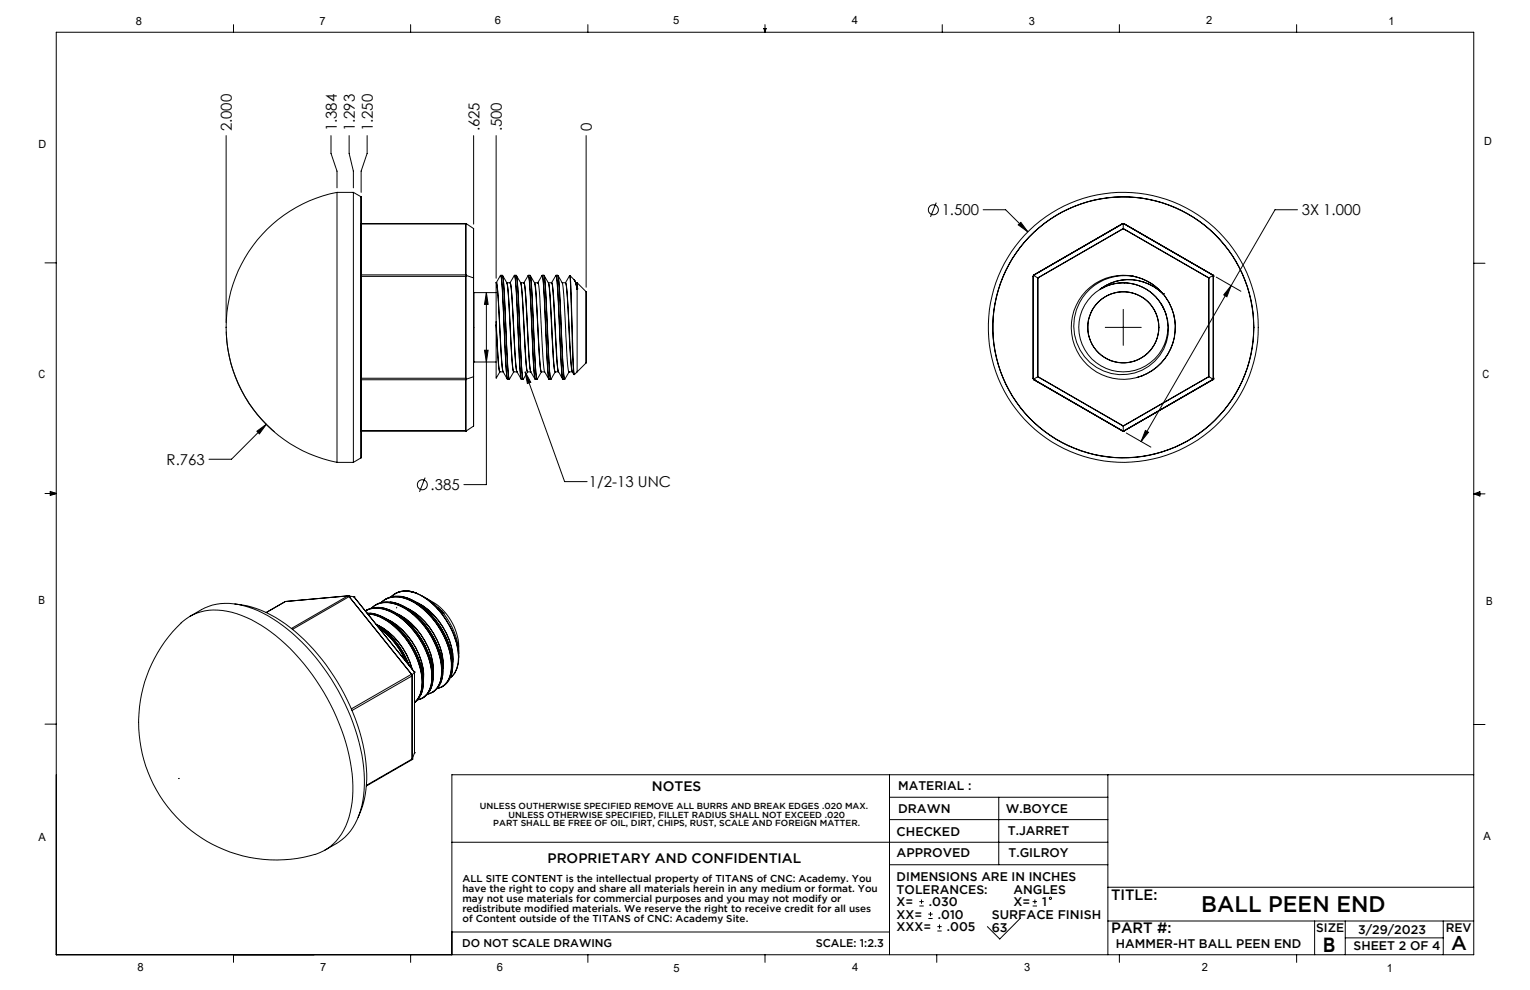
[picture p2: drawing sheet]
<svg xmlns="http://www.w3.org/2000/svg" width="432mm" height="279mm" viewBox="0 0 432 279" stroke-linecap="round" stroke-linejoin="round" font-family="sans-serif">
<g fill="none" stroke="#000" stroke-width=".28">
<path d="M15.9 9.1h400v260.4h-400zM65.9 6.9v2.2M115.9 6.9v2.2M165.9 6.9v2.2M215.6 8h.6l-.3 1.1zM215.7 8l.2 1.1M215.9 6.9v2.2M216 8l-.1 1.1M265.9 6.9v2.2M315.9 6.9v2.2M365.9 6.9v2.2M63.8 38.3v52.8"/>
<path d="M93.4 38.3v5l1.7 5v4.7M98.5 38.3v5l1.2 5v4.7M103.6 38.3v5l-1.7 5v6M133.7 38.3v25M140 38.3v40.2M165.4 38.3v42.8M95.1 54.3a38.8 38.8 0 0 0-31.3 38.1 38.8 38.8 0 0 0 31.3 38.1M95.1 54.3v76.2M95.1 54.3h4.6M99.7 54.3v76.2M99.7 54.3l2.2 1.2M101.9 55.5v73.7"/>
<path d="M264.2 57.2l-1.6 4M277.5 59.2h6.3l6.3 6.2M366.2 59.2h-6.4l-37.7 65.4M12.7 74.2h3.2M101.9 63.1h.1M101.9 78h.1M101.9 77.5l.1 .1M101.9 63.1l.1 .1M102 77.6v.4M102 63.1v.1M102 63.1h29.6M102 63.2v14.4"/>
<path d="M102 78v28.8M102 78h29.4M102 77.6h29.5M102 63.2h29.4M131.4 78h.1M131.4 63.2l.2 14.6M131.4 63.2h.1M131.4 78v28.8M131.5 77.6l.1 .2M131.5 63.2v14.4M131.5 78v28.8M131.6 77.8l-.2 .2"/>
<path d="M131.6 77.8h.1M131.6 63.1l-.2 .1M131.6 63.1h.1M131.6 77.8l-.1 .2M131.6 63.1l-.1 .1M131.6 77.8l2.1 .7M131.6 63.1l2 1.4M133.6 64.5v55.8M140 79.8h.1M140 79.8v11M140.1 79.8a81.3 81.3 0 0 1 1 13.5l.1 2.1a52.6 52.6 0 0 0 .8 9.5M140.1 79.8a152.7 152.7 0 0 1 1.2 17.6l.4 6.1 .3 1.4"/>
<path d="M141.2 77.8l-1.1 2M141.3 77.7h.4a261.3 261.3 0 0 1 1.4 23.1l.6 6.2-.4 .1M141.8 77.7a134 134 0 0 1 1.1 17.4v1.2a52.9 52.9 0 0 0 .9 10.7l1.2-2M141.8 77.8a7 7 0 0 1 1.6 5.2l1.2 20.1a2 2 0 0 0 .4 1.8M143.9 79.8l1.3-2.1a374.8 374.8 0 0 1 1.5 25.5l.4 3.8M143.9 79.9v-.1a12.6 12.6 0 0 1 .7 5.1l.8 15.7 .5 4.3M143.9 79.8h-.9a125.2 125.2 0 0 1 1.2 16.8l.4 6.4 .4 1.9M143.9 79.8a134.4 134.4 0 0 1 1.3 17.2l.4 6.3 .3 1.7M145.2 77.8v-.1a293.8 293.8 0 0 1 1.4 23.3l.3 4.7 .3 1.4M145.2 77.7h.5a303.2 303.2 0 0 1 1.4 24.6l.3 3.7 .3 1M145.7 77.8l1.3 2M145.7 77.7l.5 3.5 .6 14.6a66.1 66.1 0 0 0 .9 11.2l1.2-2"/>
<path d="M146.9 79.8l.5 4.4 1.1 18.7 .2 1.7 .2 .3M146.9 79.8a198.5 198.5 0 0 1 1.4 20.1l.3 4 .3 1M146.9 79.8h.9M147.8 79.9l.3 .9 .2 2.2 1.2 20.1a5.7 5.7 0 0 0 1.5 3.9M147.8 79.8a129.1 129.1 0 0 1 1.2 16.8l.5 6.5 .3 1.8-.9 .1M149 77.8l-1.2 2M149.1 77.7h.5a332.1 332.1 0 0 1 1.4 24.9l.3 3.6 .3 .8a249.1 249.1 0 0 1-1.4-22.4l-.3-5-.3-1.9M149.6 77.8l1.3 2M150.8 79.9l.5 4 .6 11.8a40.1 40.1 0 0 0 .9 9.3v-.1M151.8 79.8a103.2 103.2 0 0 1 1.1 14.4l.4 7.4 .4 3.3M151.8 79.8h-1a86.2 86.2 0 0 1 1.1 13.8l.1 2.1a45.9 45.9 0 0 0 .8 9.2M151.8 79.8h.1"/>
<path d="M153 77.8l-1.2 2M153 77.8v-.1a134.5 134.5 0 0 1 1.1 17.4l.5 9.4 .2 2.1 .2 .4M153 77.8v-.1a173.4 173.4 0 0 1 1.2 19l.5 9.1 .2 1.2 .5 .1M153 77.7h.5a196.4 196.4 0 0 1 1.3 20.6l.3 6.5 .3 2.3a240 240 0 0 1-1.3-22.6l-.4-5.4-.2-1.4M153.6 77.8l1.2 2M154.8 79.9l.4 3.7 .6 11.8a49.3 49.3 0 0 0 .9 9.6v-.1M154.8 79.8a148.5 148.5 0 0 1 1.2 17.5l.4 6.2 .3 1.5M154.8 79.8h.9M155.7 79.8a157.4 157.4 0 0 1 1.3 18l.3 4.8 .3 2.3M155.7 79.8l.5 4.1 .6 11.9a43.4 43.4 0 0 0 .8 9.1M156.8 77.8l.1-.1a221.5 221.5 0 0 1 1.3 22.3l.4 5.5 .3 1.5M156.9 77.8l-1.2 2"/>
<path d="M157 77.7h.4a350.3 350.3 0 0 1 1.5 25.3l.4 4.1-.5-.1-.2-1.5-.8-16.6a61.7 61.7 0 0 0-.8-11.2l-.1 .1M157.4 77.8v-.1a304.1 304.1 0 0 1 1.4 23.4l.5 5.9 1.3-2M157.5 77.8l1.2 2M158.6 79.8h1M158.7 79.8l.4 3.4 .6 11.7a60 60 0 0 0 .8 10.1l.1-.1M159.6 79.8l1.2-2 .2 2.3 .6 20.6 .4 5-.5-.8M159.6 79.8a79.8 79.8 0 0 1 1.1 13.5l.5 9.1 .3 2.5M159.6 79.8a145.5 145.5 0 0 1 1.2 17.6l.4 6.1 .3 1.4-.9 .1M160.8 77.9l.3 2.9 .6 19.8 .4 5.1 3.3-3.3M160.9 77.8a4.4 4.4 0 0 1 1.9 3.7M162 79l.5 .8 .3 1.7M162.2 79.2l.5 .9 .1 1.4"/>
<path d="M162.5 79.9l.1-.1 .1 .3 .2 1.1M162.6 79.8h.3M162.9 79.8h.1M162.9 79.8v1.4M162.9 79.8l2.5 2.5M287.4 63.5l.7-.7 2 2.6zM291.6 78h.1M291.6 78v28.8M291.7 77.8l-.1 .2M291.7 77.8h.1M291.7 77.8l1.2 .6M291.9 77.5v.1"/>
<path d="M291.9 77.5l-.3 .5M291.9 77.6l-.2 .2M291.9 77.6h.1M292.9 78.4v.1M292.9 78.4v27.9M292.9 78.5v27.8M316.7 63.1l.1 .1M316.7 63.1h.6M316.7 63.1l-24.8 14.4M316.8 63.2h.1M316.8 63.2l-24.9 14.4M317 64.5v.1"/>
<path d="M317 63.1l.3 .1M317 63.1l-.2 .1M317 63.1h.1M317 64.6l24.1 13.9M317 64.5l24.2 13.9M317 64.6l-24.1 13.9M317 64.5l-24.1 13.9M317 63.1v1.4M317.3 63.2l24.9 14.4M317.3 63.2h.1M317.3 63.1v.1M317.3 63.1l24.9 14.4"/>
<path d="M317.4 79.8h-.1M319.5 77.9a14.7 14.7 0 0 0-17.1 16.3 14.7 14.7 0 0 0 20.5 11.7 14.7 14.7 0 0 0 5.3-23M319.6 77.9a14.1 14.1 0 0 0-15.8 9.8 14.1 14.1 0 0 0 7.7 17 13 13 0 0 0 14.7-3 13 13 0 0 0 2.1-14.8M319.6 77.9a14.8 14.8 0 0 1 8.6 5M319.6 77.9h.1M341.1 78.5h.1M341.2 78.4v27.9M342.2 77.6l.1 .2M342.2 77.6h.1M342.2 77.5v.1M342.2 77.5l.3 .5M342.3 77.8l.1 .2"/>
<path d="M342.3 77.8h.1M342.3 77.8l-1.1 .6M342.4 78h.1M342.4 78v28.8M342.5 78v28.8M343.3 78.2l6.9 4M415.9 74.3h3.2M63.9 93.6a38.9 38.9 0 0 0 13.6 28.3M133.7 82.6h.1M133.7 82.6v19.6M133.7 82.6h6.3M136.7 98.8h1.1l-.5 3.4z"/>
<path d="M137.3 82.6l.5 3.3h-1.1zM137.3 82.6v54.2h-6.4M140 91.7l.1 15 1-1.7M140 91.7l.6 10.4 .5 2.8M140 90.8l.2 4.1a58.5 58.5 0 0 0 .9 10.1M140 90.8v.9M162.8 81.5l.1 .1M162.8 81.5h.1M162.9 81.6h.1M162.9 81.2v.4M162.9 81.2h.1M162.9 81.6v23.4"/>
<path d="M165.4 82.3v20.1M310.6 81.6h.1M310.6 81.5h.1M310.6 81.6a12.6 12.6 0 0 0-4.6 16.9 12.6 12.6 0 0 0 16.8 5 12.6 12.6 0 0 0 5.5-16.6M310.6 81.5a13.6 13.6 0 0 1 17.6 1.4M311.3 81.2l-.7 .4M311.3 81.2h.1M311.3 81.2a12.6 12.6 0 0 1 16.3 4.4M311.3 81.2a12.5 12.5 0 0 1 16.3 4.5M311.4 81.1l-.8 .4M311.9 92.4h10.2M317 87.3v10.2"/>
<path d="M327.6 85.5l.1 .3M327.6 85.7l.7 1.2M327.6 85.6v.1M327.6 85.6l.8 1.4M328.2 82.9a14.7 14.7 0 0 1-7.2 23.6M328.2 82.9h.1M328.3 86.8l.3 .6M328.3 86.8v.1M329 88.4v.2M347.5 80.6l-1.2 3.1-.9-.5zM75.2 119.7l-9.9 9.9h-6.3M101.9 106.8h.1"/>
<path d="M102 106.8v.4M102 107.2h-.1M102 107.2v14.4M102 106.8h29.4M102 107.2h29.4M131.4 106.8l.2 .2M131.4 106.8h.1M131.4 107.2h.1M131.4 107.2v14.4M131.5 106.8l.1 .2M131.5 107.2v14.4M131.6 107l-.2 .2"/>
<path d="M131.6 107h.1M131.6 107l-.1 .2M133.7 106.3l-2.1 .7M133.7 102.2h.1M133.7 102.2h6.3M141.1 105h.9M142 104.9l1.2 2.1a336.3 336.3 0 0 1-1.4-24.8l-.5-4.5a55.3 55.3 0 0 1 .8 10.8l.4 7.4a64.7 64.7 0 0 0 .8 11.2v-.1M145 105h.9M145.9 104.9l1.2 2.1M147.2 107.1h.4M148.2 105l1.6 2.9-1 .3zM148.2 105l11.1 30.9h6.4"/>
<path d="M151.1 107h-.1a299.6 299.6 0 0 1-1.3-23.1l-.1-1.3a13.2 13.2 0 0 0-.6-4.8l.1-.1a194 194 0 0 1 1.3 20.7l.5 8 .2 .6 .4 .1M152.8 105l-1.2 2M152.8 105h.9M153.7 104.9l1.2 2.1M156.7 105l-1.2 2M156.7 105h.9M157.6 104.9l1.2 2.1M160.6 104.9v.1M165.4 102.4h.1M291.6 106.8h.1M291.6 106.8l.3 .4M291.6 106.8l.1 .2"/>
<path d="M291.7 107l.2 .2M291.7 107h.1M291.9 107.2l24.8 14.4M291.9 107.2h.1M291.9 107.2l24.9 14.4M292.9 106.3l24.1 14M292.9 106.3l-1.2 .7M292.9 106.3h.1M292.9 106.3l24.1 13.9M322.4 106l-.1 .1M341.1 106.3h.1M341.1 106.3l-24.1 13.9"/>
<path d="M341.2 106.3l-24.2 14M341.2 106.3l1.1 .7M342.2 107.2h.1M342.2 107.2l-24.9 14.4M342.3 107l-.1 .2M342.3 107h.1M342.4 106.8l-.1 .2M342.4 106.8h.1M342.5 106.8l-.3 .4M12.7 139.3h3.2M14.2 139.1l1.7 .2M14.2 138.7l1.7 .6-1.7 .5z"/>
<path d="M15.9 139.3l-1.7 .3M72.5 121.7l2.7-2-2 2.7zM95.1 130.5h4.6M101.9 129.2l-2.2 1.3M102 121.6l-.1 .1M102 121.6h-.1M102 121.6h.1M102 121.6h29.6M102 121.6h29.4M120 134.8l-1.6 4M131.4 121.6h.1M131.4 121.6h.2"/>
<path d="M131.5 121.6h.1M131.6 121.6h.1M133.6 120.3l-2 1.3M316.7 121.6h.6M316.8 121.6h.2M316.8 121.6h.1M316.8 121.6h-.1M317 120.2v.1M317 120.3v1.3M317.3 121.6h-.3M317.3 121.6h.1M317.9 122.2l6.9 4"/>
<path d="M323.3 121.5l.8 .5-2 2.6zM415.9 139.4h3.2M415.9 139.4l1.8-.6v1.2zM415.9 139.4l1.8 .3M417.7 139.2l-1.8 .2M51.1 175.8a38.8 38.8 0 0 0-6.8 47.5 38.8 38.8 0 0 0 44.5 17.8M51.1 175.8a14.6 14.6 0 0 1 14.3-3 41 41 0 0 1 20.3 14.5 59.9 59.9 0 0 1 13.9 34.4 21.8 21.8 0 0 1-5.5 16.4 13.2 13.2 0 0 1-5.2 3.1M53.6 174a17.6 17.6 0 0 1 9.9-3.7 26.9 26.9 0 0 1 16.2 6.2 60.9 60.9 0 0 1 23.1 41.7 23.5 23.5 0 0 1-4.6 17.2l-.8 .9a24.5 24.5 0 0 1-5.7 3.6M66.3 170.5a30.7 30.7 0 0 1 18.3 8.9 59.2 59.2 0 0 1 18.8 37.4 27.2 27.2 0 0 1-2.3 13.9M80.5 169.8h.1M80.5 169.8l-5.4 3.1 5.5-3.1M80.6 169.8h.1"/>
<path d="M98.2 168.2h.2M98.2 168.2h.1M98.2 168.2l-17.6 1.6M98.2 168.2l-16 9.2M98.4 168.2l.1 .2M98.4 168.2h.1M98.5 168.2l1.4 .3M98.5 168.4h.1M98.5 168.4l17.6 21.9M98.5 168.4l-16 9.2M99.9 168.5h.1M99.9 168.5l17.1 21.2"/>
<path d="M103.1 172.4a8.1 8.1 0 0 1 8.3 .8 22.9 22.9 0 0 1 10.5 18.3 5.7 5.7 0 0 1-4 6 5.4 5.4 0 0 0 3.9-5.1 21.2 21.2 0 0 0-5.8-15.2 14.8 14.8 0 0 0-9.4-5.5 5.3 5.3 0 0 0-3.4 .7M103.2 172.4a7.6 7.6 0 0 1 8 .3 22.5 22.5 0 0 1 11 19 6 6 0 0 1-3 5.3M103.6 173a13.4 13.4 0 0 1 9.6 5.1 21.8 21.8 0 0 1 6.2 15.5 5.7 5.7 0 0 1-2.4 4.7 8.2 8.2 0 0 0 2-7.9 22.8 22.8 0 0 0-11.8-16.3l-1.8-.7-1.6-.2a15.4 15.4 0 0 1 10.3 6.6 21.2 21.2 0 0 1 5 13.9 6.4 6.4 0 0 1-2.1 4.5M104.4 173.1a16.5 16.5 0 0 1 11.1 7.8 18.4 18.4 0 0 1 3.6 14.4l-.3 .7M105.9 170.8a7.4 7.4 0 0 1 7.6 .1 22.6 22.6 0 0 1 11.5 18.8 6 6 0 0 1-3 5.7M106.4 176.3a19.4 19.4 0 0 1 9.9 12.6M106.6 176.5a19.4 19.4 0 0 1 9.7 12.3M106.7 176.9a23.7 23.7 0 0 1 8 10M106.9 177.1a23.6 23.6 0 0 1 7.7 9.6M107.6 170a6.7 6.7 0 0 1 7.6-.8 22.4 22.4 0 0 1 12.3 19.2 5.6 5.6 0 0 1-4.1 5.9M107.6 171.5a17.3 17.3 0 0 1 11 8.5 18.4 18.4 0 0 1 3.4 13.3l-.6 1.5M107.6 170a6.6 6.6 0 0 1 7.3-.9 22.3 22.3 0 0 1 12.5 19.3 5.6 5.6 0 0 1-4 5.9"/>
<path d="M109 169l-.3 .2M109 169a7.8 7.8 0 0 1 7.8 .6 22.7 22.7 0 0 1 11 18 6.2 6.2 0 0 1-3.1 6.2M109.1 174.7a18.7 18.7 0 0 1 10.4 17.3M109.5 175a19.5 19.5 0 0 1 10 15.2v1.5M110.2 169.9a17.7 17.7 0 0 1 11.6 9 17.3 17.3 0 0 1 2.8 13.3l-.3 .7M111.7 167.4l-.3 .2M112 171.4l-.1 .2M112 173.2a19.1 19.1 0 0 1 10.3 16.7l-.1 .4M112.3 173.4a18.9 18.9 0 0 1 9.9 16.7M113.2 168.3a17.7 17.7 0 0 1 11.1 8.6 18.8 18.8 0 0 1 3.2 13.4l-.3 .8M114.5 166.8l2.8 .5M114.7 171.6a19 19 0 0 1 10.4 16.4l-.1 .6"/>
<path d="M115 171.7a18.9 18.9 0 0 1 10 16.7M117.2 167.3a6.4 6.4 0 0 0-6.9 1.2M117.2 167.3a6.5 6.5 0 0 0-6.9 1.2M117.2 167.3a6.6 6.6 0 0 0-5.3 .1M117.2 167.3h.1M117.3 167.3a21.7 21.7 0 0 1 12.1 18.9 6.5 6.5 0 0 1-2.3 5 5.3 5.3 0 0 0 2.2-4.1 21.4 21.4 0 0 0-6.3-15.8 16.6 16.6 0 0 0-5.8-4M117.3 167.3h-.1M117.3 167.3h.1M117.4 170a19.1 19.1 0 0 1 10.5 16.1l-.1 1M117.7 170.1a19.1 19.1 0 0 1 10.1 16l-.1 .7M119.2 168.2a19.4 19.4 0 0 1 5.9 4.8M119.9 168.7a15.9 15.9 0 0 1 9.6 15.7"/>
<path d="M123.6 171.4l1 1.1M124.1 171.9l.5 .6M124.2 172l.4 .5M124.3 172.2l.3 .3M124.6 172.5l.5 .6M124.6 172.5h.1M125.1 173v.1M125.1 173.1h.1M125.1 173h.1M125.1 173.1v-.1a19.4 19.4 0 0 1 4.4 11.4M115.5 187.8a23 23 0 0 0-9.3-11.6 22.8 22.8 0 0 1 9.3 11.7M116.1 190.3l.2 .2"/>
<path d="M116.1 190.3l.2 .1M116.1 190.3l-16.9 9.8M116.3 190.7h.1M116.3 190.7v23.5M116.3 190.7l-17 9.8M116.3 190.5v.2M116.3 190.4v.3M116.3 190.4v.1M117 189.7h.1M117 189.7v22.7M117 189.7l-.7 .7M119.5 196.8l-.3 .2"/>
<path d="M120.6 195.9a5.7 5.7 0 0 0 4-6.1 22.5 22.5 0 0 0-11.5-18.7 7.1 7.1 0 0 0-8.3 .6 6.4 6.4 0 0 1 7.1-1.1 21.9 21.9 0 0 1 11.9 13.6 11.5 11.5 0 0 1-.4 10 4.3 4.3 0 0 1-2.8 1.7M129.5 184.4v1.2M12.7 204.4h3.2M50.5 219.7h.1M116.3 214.2v.1M116.3 214.2h.1M116.3 214.2l-12.9 7.5M116.3 214.3l-12.9 7.5M116.3 214.3h.1M117 212.4h.1M117 212.4l-.7 1.9M251 218.7v50.8"/>
<path d="M312.7 218.7v50.8M415.9 204.5h3.2M415.9 218.7h-288.4v50.8M127.5 237.7h185.2M251 231.3h61.7M251 225h61.7M281.9 225v19.1M251 244.1h61.7M259.5 255.7h1.2M259.5 254.5h1.2M260.1 253.9v1.2M262 259.2h1.2"/>
<path d="M262 258h1.2M262.6 257.4v1.2M288 259.2l-5.8 5.8-3.5-3.5M291.4 255.7h1.3M291.4 254.5h1.3M292.1 253.9v1.2M312.7 250.4h103.2M312.7 259.9h103.2M371 259.9v9.6M379.7 259.9v9.6M407.3 259.9v9.6M65.9 269.5v2.1"/>
<path d="M115.9 269.5v2.1M127.5 263h123.5M165.9 269.5v2.1M215.9 269.5v2.1M264.4 269.5v2.1M264.5 262.7h1.2M264.5 261.5h1.2M265.1 260.9v1.2M315.9 269.5v2.1M365.9 269.5v2.1M379.7 264.7h27.6"/>
<circle cx="263.4" cy="59.2" r="1.41"/>
<circle cx="317" cy="92.4" r="36.9"/>
<circle cx="317" cy="92.4" r="38.1"/>
<circle cx="317" cy="92.4" r="10"/>
<circle cx="317" cy="92.4" r="36.8"/>
<circle cx="119.2" cy="136.8" r="1.41"/>
<circle cx="296.5" cy="253.5" r=".31"/>
</g>
<path d="M72.5 121.7l.7 .7 2-2.7zM137.3 82.6l.5 3.3h-1.1zM136.7 98.8h1.1l-.5 3.4zM148.2 105l1.6 2.9-1 .3zM287.4 63.5l2.7 1.9-2-2.6zM323.3 121.5l.8 .5-2 2.6zM347.5 80.6l-1.2 3.1-.9-.5z" fill="#000"/>
<text font-size="6.3" x="339" y="257.4">BALL PEEN END</text>
<g font-size="5.6">
<text x="373.4" y="268.6">B</text>
<text x="409.6" y="268.2">A</text>
</g>
<g font-size="4.2">
<text x="65.4" y="37.1" transform="rotate(-90 65.4 37.1)">2.000</text>
<text x="95" y="37.1" transform="rotate(-90 95 37.1)">1.384</text>
<text x="100.1" y="37.1" transform="rotate(-90 100.1 37.1)">1.293</text>
<text x="105.2" y="37.1" transform="rotate(-90 105.2 37.1)">1.250</text>
<text x="135.3" y="37.1" transform="rotate(-90 135.3 37.1)">.625</text>
<text x="141.6" y="37.1" transform="rotate(-90 141.6 37.1)">.500</text>
<text x="167" y="37.1" transform="rotate(-90 167 37.1)">0</text>
<text x="265.8" y="60.7">1.500</text>
<text x="367.4" y="60.8">3X 1.000</text>
<text x="47" y="131.2">R.763</text>
<text x="166.2" y="137.5">1/2-13 UNC</text>
<text x="121.5" y="138.3">.385</text>
<text x="313.6" y="253.9">TITLE:</text>
<text x="313.6" y="263.3">PART #:</text>
</g>
<g font-size="3.9">
<text x="184" y="223.3">NOTES</text>
<text x="154.5" y="243.5">PROPRIETARY AND CONFIDENTIAL</text>
</g>
<g font-size="3.5">
<text x="253.5" y="223.1">MATERIAL :</text>
<text x="253.4" y="229.4">DRAWN</text>
<text x="283.8" y="229.4">W.BOYCE</text>
<text x="253" y="235.8">CHECKED</text>
<text x="284.4" y="235.8">T.JARRET</text>
<text x="253" y="242">APPROVED</text>
<text x="284.6" y="241.9">T.GILROY</text>
<text x="253.1" y="248.7">DIMENSIONS ARE IN INCHES</text>
<text x="253.1" y="252.2">TOLERANCES:</text>
<text x="253.1" y="255.7">X=</text>
<text x="262.2" y="255.7">.030</text>
<text x="286" y="252.2">ANGLES</text>
<text x="286" y="255.7">X=</text>
<text x="294.2" y="255.7">1</text>
<text x="253.1" y="262.8">XXX=</text>
<text x="253.1" y="259.2">XX=</text>
<text x="264.7" y="259.2">.010</text>
<text x="267.2" y="262.8">.005</text>
<text x="279.9" y="259.4">SURFACE FINISH</text>
<text x="279.9" y="262.9">63</text>
<text x="371.5" y="263.2">SIZE</text>
<text x="383.3" y="263.5">3/29/2023</text>
<text x="408" y="263.2">REV</text>
<text x="314.9" y="267.6">HAMMER-HT BALL PEEN END</text>
<text x="382" y="268.2">SHEET 2 OF 4</text>
</g>
<g font-size="3.2">
<text x="38.3" y="7">8</text>
<text x="90.2" y="7">7</text>
<text x="139.7" y="6.8">6</text>
<text x="190" y="6.8">5</text>
<text x="240.4" y="6.9">4</text>
<text x="290.4" y="7">3</text>
<text x="340.4" y="6.8">2</text>
<text x="391.9" y="7">1</text>
<text x="10.9" y="41.9">D</text>
<text x="418.9" y="41">D</text>
<text x="10.9" y="106.6">C</text>
<text x="418.4" y="106.7">C</text>
<text x="10.8" y="170.5">B</text>
<text x="419.4" y="170.9">B</text>
<text x="10.8" y="237.5">A</text>
<text x="418.6" y="237.1">A</text>
<text x="130.4" y="267.2">DO NOT SCALE DRAWING</text>
<text x="230.2" y="267.2">SCALE: 1:2.3</text>
<text x="38.8" y="274.1">8</text>
<text x="90.4" y="274.1">7</text>
<text x="140.2" y="274.1">6</text>
<text x="190.1" y="274.2">5</text>
<text x="240.5" y="274.1">4</text>
<text x="289" y="274.2">3</text>
<text x="339.1" y="274.1">2</text>
<text x="391.4" y="274.4">1</text>
</g>
<g font-size="2.8">
<text x="130.5" y="248.9">ALL SITE CONTENT is the intellectual property of TITANS of CNC: Academy. You</text>
<text x="130.5" y="251.8">have the right to copy and share all materials herein in any medium or format. You</text>
<text x="130.5" y="254.6">may not use materials for commercial purposes and you may not modify or</text>
<text x="130.5" y="257.4">redistribute modified materials. We reserve the right to receive credit for all uses</text>
<text x="130.5" y="260.2">of Content outside of the TITANS of CNC: Academy Site.</text>
</g>
<g font-size="2.5">
<text x="135.5" y="228.3">UNLESS OUTHERWISE SPECIFIED REMOVE ALL BURRS AND BREAK EDGES .020 MAX.</text>
<text x="139.2" y="233.2">PART SHALL BE FREE OF OIL, DIRT, CHIPS, RUST, SCALE AND FOREIGN MATTER.</text>
<text x="143.5" y="230.8">UNLESS OTHERWISE SPECIFIED, FILLET RADIUS SHALL NOT EXCEED .020</text>
</g>
</svg>
